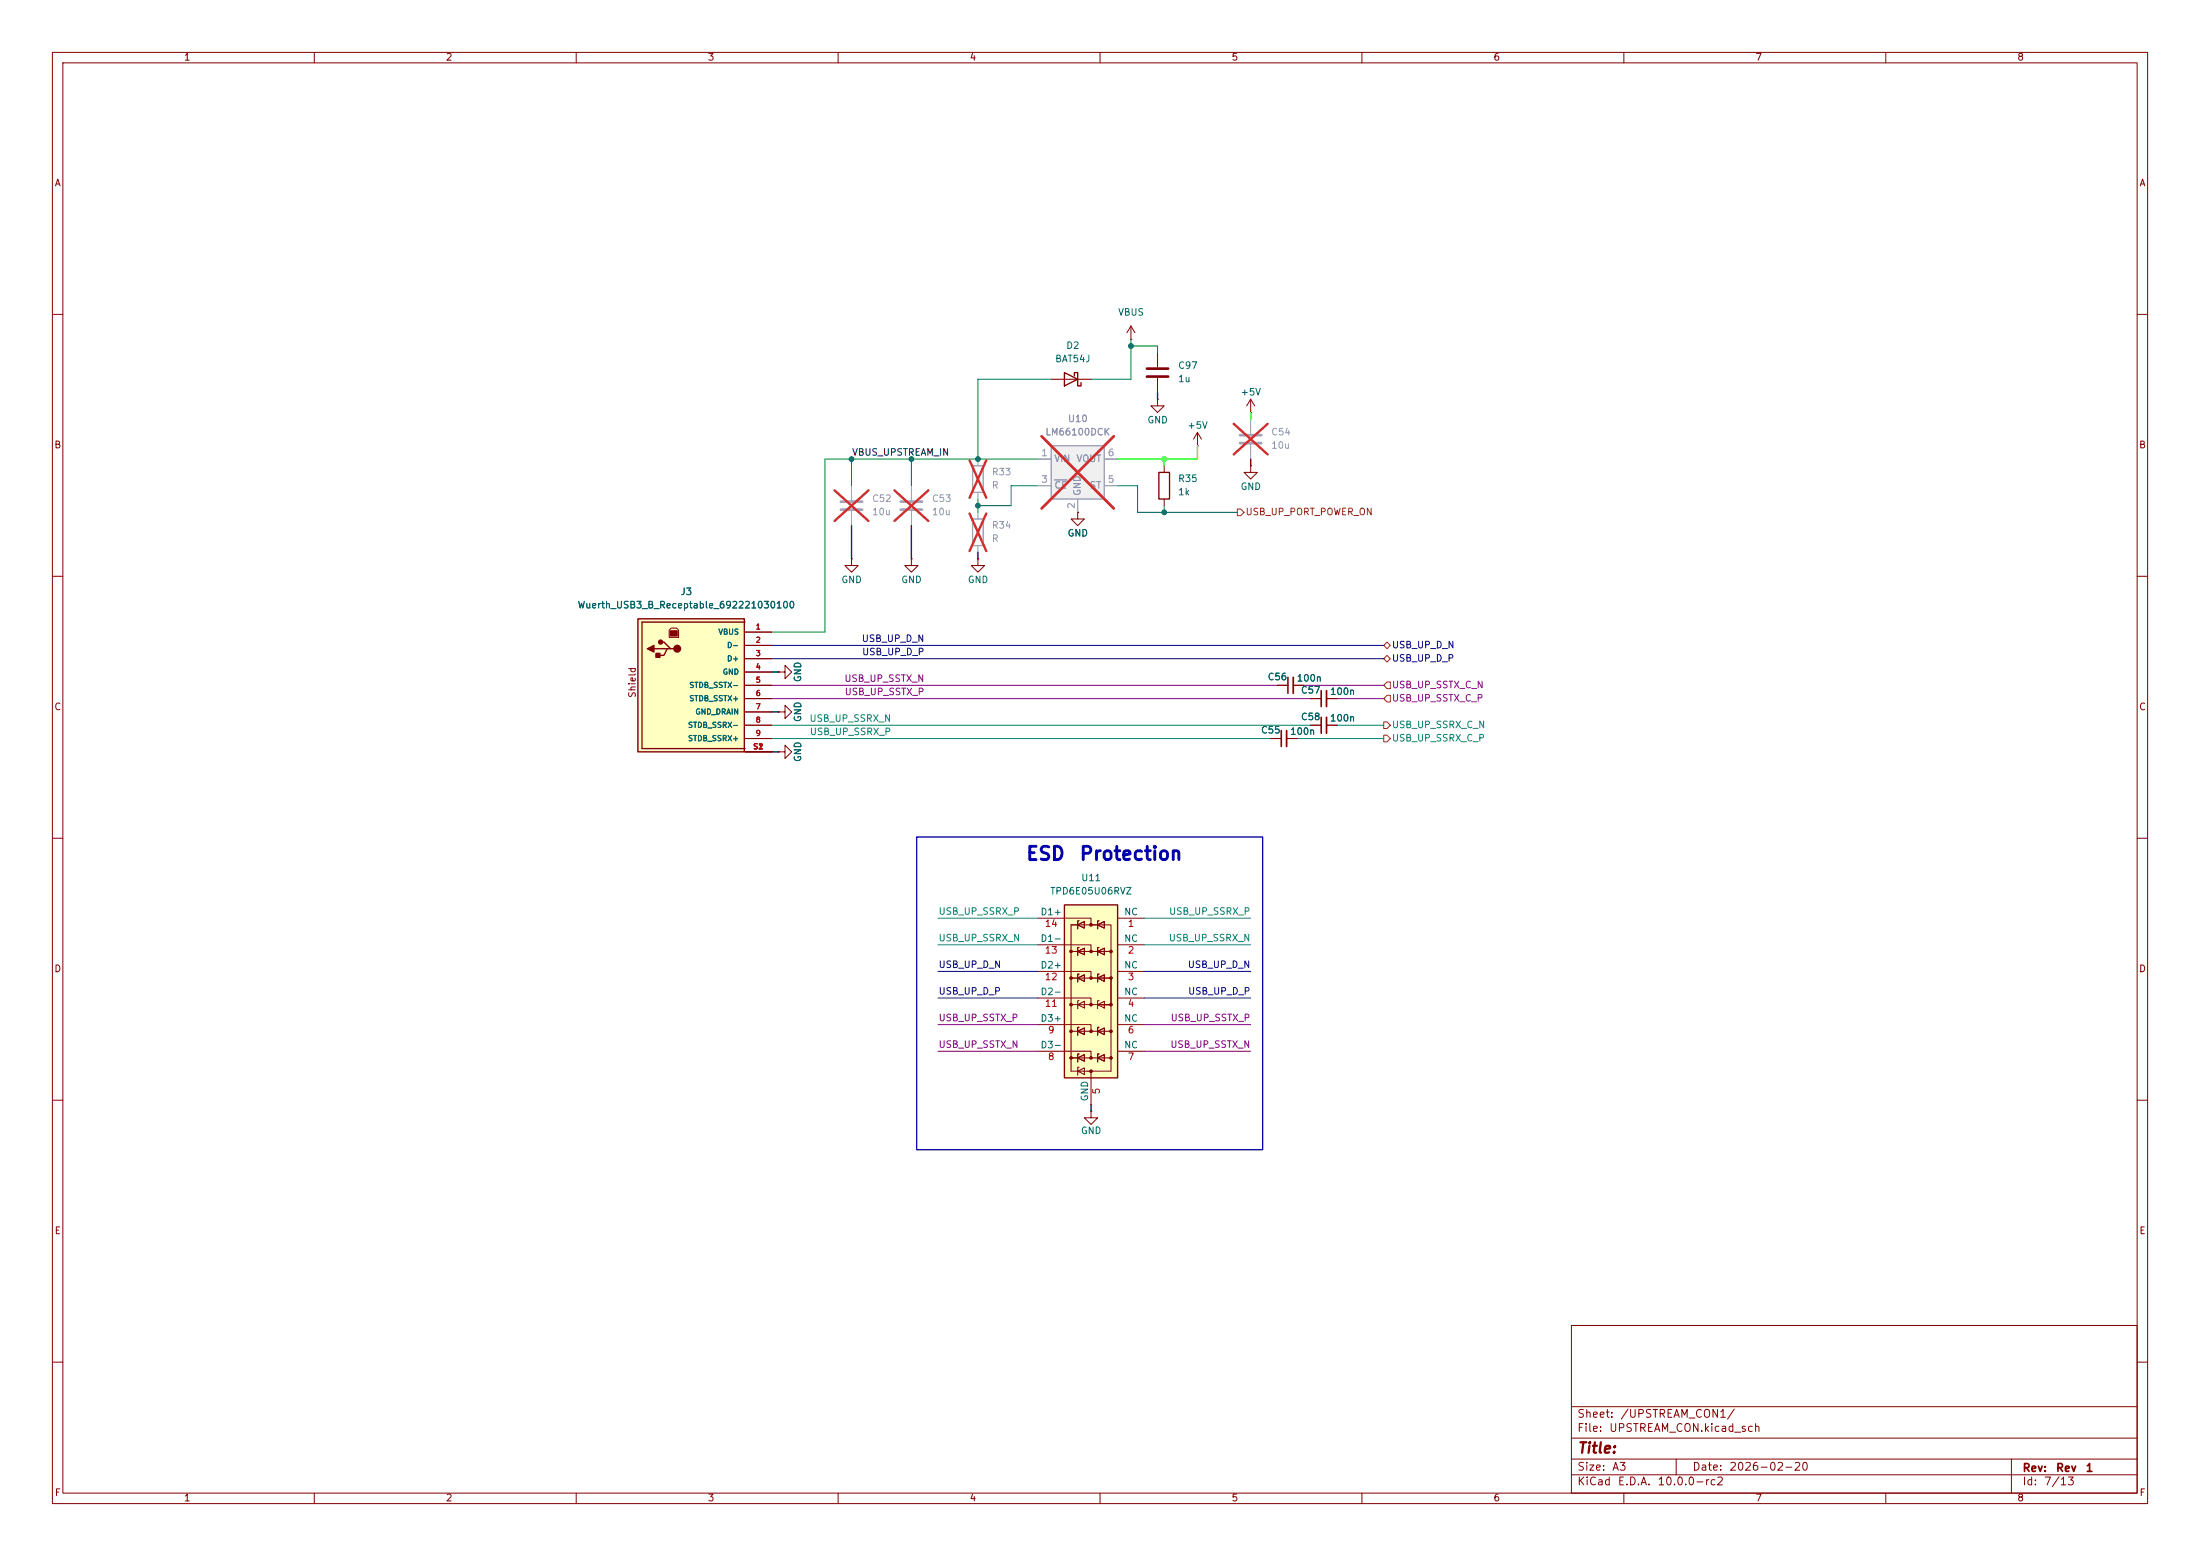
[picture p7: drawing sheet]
<svg xmlns="http://www.w3.org/2000/svg" width="420mm" height="297mm" viewBox="0 0 420 297" stroke-linecap="round" stroke-linejoin="round" font-family="sans-serif">
<g fill="none" stroke="#840000" stroke-width=".19">
<path d="M10 10h400v277h-400zM12 12h396v273h-396zM60 10v2M110 10v2M160 10v2M210 10v2M260 10v2M310 10v2M360 10v2M10 60h2M200.7 72.4h7.6M215.9 64.8h.1"/>
<path d="M215.9 62.2l-.8 1.3M215.9 62.2l.8 1.3M215.9 62.2v2.6M221 67.3v2.8M221 72.1v2.8M238.8 78.7h.1M238.8 76.2l-.8 1.3M238.8 76.2l.7 1.3M238.8 76.2v2.5M408 60h2M10 110h2M408 110h2"/>
<path d="M10 160h2M408 160h2M10 210h2M408 210h2M300 253h108v32h-108zM10 260h2M300 278.5h108M300 274.5h108M300 268.5h108M320 278.5v3M384 278.5v6.5M408 260h2"/>
<path d="M60 285v2M110 285v2M160 285v2M210 285v2M260 285v2M300 281.5h108M310 285v2M360 285v2"/>
</g>
<path d="M218.9 70.4h4.1M218.9 71.9h4.1" fill="none" stroke="#840000" stroke-width=".51"/>
<path d="M172 95.8h4M172 97.3h4" fill="none" stroke="#a1a1a1" stroke-width=".51"/>
<path d="M174 92.7v2.8M174 97.5v2.8" fill="none" stroke="#a1a1a1" stroke-width=".19"/>
<path d="M170.8 93.6l6.4 5.8M177.2 93.6l-6.4 5.8" fill="none" stroke="#e12e31" stroke-width=".46"/>
<path d="M203.2 71.1l2.5 1.3-2.5 1.3zM205.1 71.8v-.7h.6v2.6h.7v-.7" fill="none" stroke="#840000" stroke-width=".25"/>
<path d="M200.7 85.1h10.1v10.2h-10.1z" fill="#f0f0f0"/>
<path d="M185.7 88.9h2v5.1h-2zM200.7 85.1h10.1v10.2h-10.1z" fill="none" stroke="#a1a1a1" stroke-width=".25"/>
<path d="M162.6 92.7v2.8M162.6 97.5v2.8M186.7 87.6v1.3M186.7 94v1.3M198.1 87.6h2.6M198.1 92.7h2.6M205.7 95.3v2.5M210.8 87.6h2.6M210.8 92.7h2.6" fill="none" stroke="#a1a1a1" stroke-width=".19"/>
<path d="M201.3 91.6h2.4" fill="none" stroke="#989898" stroke-width=".19"/>
<path d="M159.3 93.6l6.5 5.8M165.8 93.6l-6.5 5.8M185.1 87.9l3.2 7.1M188.3 87.9l-3.2 7.1M198.9 83.3l13.7 13.8M212.6 83.3l-13.7 13.8" fill="none" stroke="#e12e31" stroke-width=".46"/>
<path d="M228.6 85.1h.1M228.6 82.6l-.8 1.2M228.6 82.6l.8 1.2M228.6 82.6v2.5M174 106.7v1.3h1.3l-1.3 1.2-1.3-1.2h1.3M174 106.7h.1" fill="none" stroke="#840000" stroke-width=".19"/>
<path d="M160.5 95.8h4.1M160.5 97.3h4.1" fill="none" stroke="#a1a1a1" stroke-width=".51"/>
<path d="M121.8 118.1h20.3v25.4h-20.3z" fill="#ffffc2"/>
<path d="M221.2 90.2h2.1v5.1h-2.1zM121.8 118.1h20.3v25.4h-20.3zM142.2 118.7h-19.6v24.2h19.6M124.8 123.8h2.6M126.1 122.6h.6l1.3 1.2h.7M128 123.8h-.6l-.7 1.3h-1.2" fill="none" stroke="#840000" stroke-width=".25"/>
<g fill="none" stroke="#840000" stroke-width=".19">
<path d="M221 76.2v1.3h1.2l-1.2 1.2-1.3-1.2h1.3M221 76.2h.1M205.7 97.8v1.3h1.3l-1.3 1.2-1.2-1.2h1.2M205.7 97.8h.1M222.2 88.9v1.3M222.2 95.3v1.2M238.8 88.9v1.3h1.2l-1.2 1.2-1.3-1.2h1.3M238.8 88.9h.1M127.8 120.3l.3-.4h1.1l.3 .4v1.4h-1.7zM142.2 120.7h5.1M142.2 123.2h5.1M142.2 125.7h5.1"/>
<path d="M142.2 128.3h5.1M142.2 130.8h5.1M142.2 133.4h5.1M142.2 135.9h5.1M142.2 138.4h5.1M148.6 135.9h1.3v-1.3l1.2 1.3-1.2 1.3v-1.3M148.6 135.9h.1M148.6 128.3h1.3v-1.3l1.2 1.3-1.2 1.2v-1.2M148.6 128.3h.1M142.2 141h5.1M142.2 143.5h5.1M148.6 143.5h1.3v-1.3l1.2 1.3-1.2 1.3v-1.3"/>
<path d="M148.6 143.5h.1"/>
</g>
<path d="M128 120.4h1.3v1h-1.3z" fill="#840000" stroke="#840000" stroke-width=".19"/>
<g fill="#840000" stroke="#840000" stroke-width=".25">
<path d="M125.2 124.7h.8v.8h-.8z"/>
<path d="M123.6 123.8l1.2-.6v1.3z"/>
<circle cx="129.3" cy="123.8" r=".63"/>
<circle cx="126.1" cy="122.6" r=".38"/>
</g>
<path d="M185.7 99.1h2v5h-2z" fill="none" stroke="#a1a1a1" stroke-width=".25"/>
<path d="M186.7 97.8v1.3M238.8 80v2.8M238.8 84.8v2.8M186.7 104.1v1.3" fill="none" stroke="#a1a1a1" stroke-width=".19"/>
<path d="M185.1 98l3.2 7.2M188.3 98l-3.2 7.2M235.5 80.9l6.5 5.8M242 80.9l-6.5 5.8" fill="none" stroke="#e12e31" stroke-width=".46"/>
<path d="M236.7 83.1h4.1M236.7 84.6h4.1" fill="none" stroke="#a1a1a1" stroke-width=".51"/>
<path d="M203.2 172.7h10.2v33h-10.2z" fill="#ffffc2"/>
<path d="M203.2 172.7h10.2v33h-10.2z" fill="none" stroke="#840000" stroke-width=".25"/>
<g fill="none" stroke="#840000" stroke-width=".19">
<path d="M205.7 97.8h.1M162.6 106.7v1.3h1.2l-1.2 1.2-1.3-1.2h1.3M162.6 106.7h.1M186.7 106.7v1.3h1.3l-1.3 1.2-1.3-1.2h1.3M186.7 106.7h.1M142.2 133.4h5.1M142.2 130.8h5.1M142.2 138.4h5.1M142.2 120.7h5.1M142.2 123.2h5.1M142.2 125.7h5.1M142.2 128.3h5.1"/>
<path d="M142.2 135.9h5.1M148.6 135.9h.1M148.6 128.3h.1M243.8 130.8h2.1M246.9 130.8h2M250.2 133.4h2M250.2 138.4h2M253.2 133.4h2.1M253.2 138.4h2.1M142.2 141h5.1M142.2 143.5h5.1M148.6 143.5h.1"/>
<path d="M242.6 141h2M245.6 141h2M198.1 175.3h10.2v1.2M205.7 176.5l1.3-.6v1.3zM206 175.8h-.3v1.5M209.5 176.5h2.6v5.1h-2.6M209.5 176.5l1.3-.6v1.3zM209.5 176.5h-5v28h7.6v-2.6M209.8 175.8h-.3v1.5M213.4 175.3h5M198.1 180.3h10.2v1.3M198.1 185.4h10.2v1.3"/>
<path d="M198.1 190.5h10.2v1.3M198.1 195.6h10.2v1.3M204.5 181.6h5M204.5 186.7h5M204.5 191.8h7.6v5.1M204.5 196.9h5M205.7 181.6l1.3-.6v1.2zM205.7 186.7l1.3-.6v1.2zM205.7 191.8l1.3-.7v1.3zM205.7 196.9l1.3-.7v1.3zM206 180.8h-.3v1.6M206 185.9h-.3v1.6"/>
<path d="M206 191h-.3v1.5M206 196.1h-.3v1.5M209.5 181.6l1.3-.6v1.2zM209.5 186.7h2.6v5.1h-2.6M209.5 186.7l1.3-.6v1.2zM209.5 191.8l1.3-.7v1.3zM209.5 196.9l1.3-.7v1.3zM209.5 196.9h2.6v5h-2.6M209.8 180.8h-.3v1.6M209.8 185.9h-.3v1.6M209.8 191h-.3v1.5M209.8 196.1h-.3v1.5"/>
<path d="M212.1 181.6v5.1M213.4 180.3h5M213.4 185.4h5M213.4 190.5h5M213.4 195.6h5M198.1 200.7h10.2v1.2M204.5 201.9h5M205.7 201.9l1.3-.6v1.3zM205.7 204.5l1.3-.7v1.3zM206 201.2h-.3v1.5M206 203.7h-.3v1.5M208.3 212.1v1.3h1.2l-1.2 1.2-1.3-1.2h1.3"/>
<path d="M208.3 212.1h.1M208.3 204.5v6.3M209.5 201.9l1.3-.6v1.3zM209.8 201.2h-.3v1.5M213.4 200.7h5"/>
</g>
<g fill="#840000" stroke="#840000" stroke-width=".19">
<circle cx="208.3" cy="176.5" r=".25"/>
<circle cx="204.5" cy="181.6" r=".25"/>
<circle cx="208.3" cy="181.6" r=".25"/>
<circle cx="212.1" cy="181.6" r=".25"/>
<circle cx="204.5" cy="186.7" r=".25"/>
<circle cx="208.3" cy="186.7" r=".25"/>
<circle cx="212.1" cy="186.7" r=".25"/>
<circle cx="204.5" cy="191.8" r=".25"/>
<circle cx="208.3" cy="191.8" r=".25"/>
<circle cx="212.1" cy="191.8" r=".25"/>
<circle cx="204.5" cy="196.8" r=".25"/>
<circle cx="208.3" cy="196.8" r=".25"/>
<circle cx="212.1" cy="196.8" r=".25"/>
<circle cx="204.5" cy="201.9" r=".25"/>
<circle cx="208.3" cy="201.9" r=".25"/>
<circle cx="212.1" cy="201.9" r=".25"/>
<circle cx="208.3" cy="204.5" r=".25"/>
</g>
<path d="M244.6 139.4v3.1M245.9 129.3v3M252.2 131.8v3.1M252.2 136.9v3.1" fill="none" stroke="#840000" stroke-width=".3"/>
<path d="M245.6 139.4v3.1M246.9 129.3v3M253.2 131.8v3.1M253.2 136.9v3.1" fill="none" stroke="#840000" stroke-width=".33"/>
<path d="M236.2 97.2h.7l.6 .6-.6 .6h-.7zM264.2 137.8h.6l.6 .6-.6 .7h-.6zM264.2 123.2l.6-.6 .6 .6-.6 .6zM264.2 125.7l.6-.6 .6 .6-.6 .7zM264.8 130.2h.6v1.2h-.6l-.6-.6zM264.8 132.7h.6v1.3h-.6l-.6-.6zM264.2 140.3h.6l.6 .7-.6 .6h-.6z" fill="none" stroke="#725600" stroke-width=".19"/>
<path d="M147.3 123.2h116.9M147.3 125.7h116.9M179.1 190.5h19M179.1 185.4h19M218.4 190.5h20.4M218.4 185.4h20.4" fill="none" stroke="#000084" stroke-width=".19"/>
<path d="M147.3 133.4h102.9M147.3 130.8h96.5M248.9 130.8h15.3M255.3 133.4h8.9M179.1 195.6h19M218.4 195.6h20.4M179.1 200.7h19M218.4 200.7h20.4" fill="none" stroke="#840084" stroke-width=".19"/>
<path d="M200.7 72.4h-14v15.2M215.9 64.8v7.6h-7.6M215.9 66h5.1v1.3M162.6 87.6v5.1M174 87.6v5.1M186.7 95.3v2.5M198.1 92.7h-5.1v3.8h-6.3M198.1 87.6h-40.6v33.1h-10.2M213.4 92.7h3.8v5.1h19M222.2 96.5v1.3" fill="none" stroke="#009600" stroke-width=".19"/>
<path d="M147.3 138.4h102.9M255.3 138.4h8.9M147.3 141h95.3M247.6 141h16.6M179.1 175.3h19M218.4 175.3h20.4M179.1 180.3h19M218.4 180.3h20.4" fill="none" stroke="#008484" stroke-width=".19"/>
<path d="M238.8 78.7v1.3M222.2 87.6v1.3M228.6 85.1v2.5h-15.2" fill="none" stroke="#0f0" stroke-width=".25"/>
<path d="M221 74.9v1.3M238.8 87.6v1.3M162.6 100.3v6.4M174 100.3v6.4M186.7 105.4v1.3M147.3 128.3h1.3M147.3 135.9h1.3M147.3 143.5h1.3M208.3 210.8v1.3" fill="none" stroke="#000" stroke-width=".25"/>
<path d="M175 159.8h66v59.7h-66z" fill="none" stroke="#0000c2" stroke-width=".25"/>
<path d="M198.1 87.6h2.6M198.1 92.7h2.6M205.7 95.3v2.5M210.8 87.6h2.6M210.8 92.7h2.6" fill="none" stroke="#a1a1a1" stroke-width=".19"/>
<path d="M201.3 91.6h2.4" fill="none" stroke="#989898" stroke-width=".19"/>
<path d="M198.9 83.3l13.7 13.8M212.6 83.3l-13.7 13.8" fill="none" stroke="#e12e31" stroke-width=".46"/>
<g fill="#009600" stroke="#009600" stroke-width=".19">
<circle cx="186.7" cy="87.6" r=".46"/>
<circle cx="174" cy="87.6" r=".46"/>
<circle cx="162.6" cy="87.6" r=".46"/>
<circle cx="215.9" cy="66" r=".46"/>
<circle cx="186.7" cy="96.5" r=".46"/>
<circle cx="222.2" cy="97.8" r=".46"/>
</g>
<circle cx="222.2" cy="87.6" r=".46" fill="#0f0" stroke="#0f0" stroke-width=".19"/>
<g font-size="2.5" fill="#0000c2">
<text x="195.7" y="164.9">ESD</text>
<text x="205.9" y="164.9">Protection</text>
</g>
<text font-size="2" fill="#840000" x="301" y="277.9">Title:</text>
<g font-size="1.5" fill="#840000">
<text x="301" y="273.7">File:</text>
<text x="301" y="271">Sheet:</text>
<text x="307.1" y="273.7">UPSTREAM_CON.kicad_sch</text>
<text x="309.2" y="271">/UPSTREAM_CON1/</text>
<text x="301" y="281.1">Size:</text>
<text x="307.6" y="281.1">A3</text>
<text x="323" y="281.1">Date:</text>
<text x="330" y="281.1">2026-02-20</text>
<text x="386" y="281.3">Rev:</text>
<text x="392.4" y="281.3">Rev</text>
<text x="398" y="281.3">1</text>
<text x="301" y="283.9">KiCad</text>
<text x="308.7" y="283.9">E.D.A.</text>
<text x="316.3" y="283.9">10.0.0-rc2</text>
<text x="386" y="283.9">Id:</text>
<text x="390.1" y="283.9">7/13</text>
</g>
<g font-size="1.3" fill="#840000">
<text x="35" y="11.9">1</text>
<text x="85" y="11.9">2</text>
<text x="135" y="11.9">3</text>
<text x="185" y="11.9">4</text>
<text x="235" y="11.9">5</text>
<text x="285" y="11.9">6</text>
<text x="335" y="11.9">7</text>
<text x="385" y="11.9">8</text>
<text x="10.3" y="35.9">A</text>
<text x="408.3" y="35.9">A</text>
<text x="10.3" y="85.9">B</text>
<text x="408.2" y="85.9">B</text>
<text x="10.3" y="135.9">C</text>
<text x="121.7" y="133.3" transform="rotate(-90 121.7 133.3)">Shield</text>
<text x="408.2" y="135.9">C</text>
<text x="10.3" y="185.9">D</text>
<text x="408.2" y="185.9">D</text>
<text x="10.3" y="235.9">E</text>
<text x="408.3" y="235.9">E</text>
<text x="10.3" y="285.9">F</text>
<text x="35" y="286.9">1</text>
<text x="85" y="286.9">2</text>
<text x="135" y="286.9">3</text>
<text x="185" y="286.9">4</text>
<text x="235" y="286.9">5</text>
<text x="285" y="286.9">6</text>
<text x="335" y="286.9">7</text>
<text x="385" y="286.9">8</text>
<text x="408.3" y="285.9">F</text>
</g>
<g font-size="1.3" fill="#006464">
<text x="213.3" y="60.6">VBUS</text>
<text x="201.3" y="69.4">BAT54J</text>
<text x="203.4" y="66.9">D2</text>
<text x="224.8" y="70.7">C97</text>
<text x="224.8" y="73.3">1u</text>
<text x="236.7" y="75.8">+5V</text>
<text x="218.9" y="81.1">GND</text>
<text x="226.6" y="82.1">+5V</text>
<text x="224.8" y="92.3">R35</text>
<text x="224.8" y="94.8">1k</text>
<text x="236.7" y="93.8">GND</text>
<text x="203.7" y="102.7">GND</text>
<text x="129.8" y="113.9">J3</text>
<text x="160.5" y="111.6">GND</text>
<text x="172" y="111.6">GND</text>
<text x="184.7" y="111.6">GND</text>
<text x="110.2" y="116.4">Wuerth_USB3_B_Receptable_692221030100</text>
<text x="153.3" y="130.3" transform="rotate(-90 153.3 130.3)">GND</text>
<text x="241.9" y="130.1">C56</text>
<text x="247.4" y="130.4">100n</text>
<text x="153.3" y="137.9" transform="rotate(-90 153.3 137.9)">GND</text>
<text x="248.2" y="132.7">C57</text>
<text x="248.2" y="137.8">C58</text>
<text x="253.8" y="132.9">100n</text>
<text x="240.6" y="140.3">C55</text>
<text x="246.2" y="140.6">100n</text>
<text x="253.8" y="138">100n</text>
<text x="153.3" y="145.5" transform="rotate(-90 153.3 145.5)">GND</text>
<text x="200.4" y="171">TPD6E05U06RVZ</text>
<text x="206.3" y="168.5">U11</text>
<text x="198.5" y="175">D1+</text>
<text x="214.5" y="175">NC</text>
<text x="198.5" y="185.2">D2+</text>
<text x="198.5" y="180.1">D1-</text>
<text x="214.5" y="180.1">NC</text>
<text x="214.5" y="185.2">NC</text>
<text x="198.5" y="190.2">D2-</text>
<text x="214.5" y="190.2">NC</text>
<text x="198.5" y="195.3">D3+</text>
<text x="214.5" y="195.3">NC</text>
<text x="198.5" y="200.4">D3-</text>
<text x="214.5" y="200.4">NC</text>
<text x="208" y="210.3" transform="rotate(-90 208 210.3)">GND</text>
<text x="206.2" y="216.8">GND</text>
</g>
<g font-size="1.3" fill="#989898">
<text x="199.5" y="83.4">LM66100DCK</text>
<text x="203.8" y="80.9">U10</text>
<text x="242.6" y="83.4">C54</text>
<text x="201.2" y="88.5">VIN</text>
<text x="205.4" y="88.5">VOUT</text>
<text x="242.6" y="86">10u</text>
<text x="189.2" y="91">R33</text>
<text x="189.2" y="93.6">R</text>
<text x="201.2" y="93.6">CE</text>
<text x="206.6" y="94.7" transform="rotate(-90 206.6 94.7)">GND</text>
<text x="207.9" y="93.6">ST</text>
<text x="166.4" y="96.1">C52</text>
<text x="166.4" y="98.7">10u</text>
<text x="177.8" y="96.1">C53</text>
<text x="177.8" y="98.7">10u</text>
<text x="189.2" y="101.2">R34</text>
<text x="189.2" y="103.7">R</text>
</g>
<text font-size="1.3" fill="#0f0f0f" x="162.6" y="87.3">VBUS_UPSTREAM_IN</text>
<g font-size="1.3" fill="#aaa">
<text x="198.7" y="87.4">1</text>
<text x="211.4" y="87.4">6</text>
<text x="198.7" y="92.5">3</text>
<text x="211.4" y="92.5">5</text>
<text x="205.5" y="97.2" transform="rotate(-90 205.5 97.2)">2</text>
</g>
<text font-size="1.3" fill="#725600" x="237.7" y="98.7">USB_UP_PORT_POWER_ON</text>
<g font-size="1.3" fill="#000084">
<text x="164.4" y="122.8">USB_UP_D_N</text>
<text x="164.5" y="125.4">USB_UP_D_P</text>
<text x="265.6" y="124.1">USB_UP_D_N</text>
<text x="265.6" y="126.6">USB_UP_D_P</text>
<text x="179.1" y="185.1">USB_UP_D_N</text>
<text x="226.6" y="185.1">USB_UP_D_N</text>
<text x="179.1" y="190.2">USB_UP_D_P</text>
<text x="226.7" y="190.2">USB_UP_D_P</text>
</g>
<g font-size="1.3" fill="#840084">
<text x="161.1" y="130.5">USB_UP_SSTX_N</text>
<text x="265.6" y="131.7">USB_UP_SSTX_C_N</text>
<text x="161.1" y="133">USB_UP_SSTX_P</text>
<text x="265.6" y="134.2">USB_UP_SSTX_C_P</text>
<text x="179.1" y="195.2">USB_UP_SSTX_P</text>
<text x="223.4" y="195.2">USB_UP_SSTX_P</text>
<text x="179.1" y="200.3">USB_UP_SSTX_N</text>
<text x="223.3" y="200.3">USB_UP_SSTX_N</text>
</g>
<g font-size="1.3" fill="#008484">
<text x="154.4" y="138.1">USB_UP_SSRX_N</text>
<text x="154.5" y="140.6">USB_UP_SSRX_P</text>
<text x="265.6" y="139.3">USB_UP_SSRX_C_N</text>
<text x="265.6" y="141.8">USB_UP_SSRX_C_P</text>
<text x="179.1" y="180">USB_UP_SSRX_N</text>
<text x="179.1" y="174.9">USB_UP_SSRX_P</text>
<text x="223" y="180">USB_UP_SSRX_N</text>
<text x="223.1" y="174.9">USB_UP_SSRX_P</text>
</g>
<g font-size="1.3" fill="#a90000">
<text x="199.3" y="177.2">14</text>
<text x="215.2" y="177.2">1</text>
<text x="199.3" y="182.3">13</text>
<text x="215.2" y="182.3">2</text>
<text x="199.3" y="187.4">12</text>
<text x="215.2" y="187.4">3</text>
<text x="199.3" y="192.5">11</text>
<text x="200" y="197.6">9</text>
<text x="215.2" y="192.5">4</text>
<text x="215.2" y="197.6">6</text>
<text x="200" y="202.6">8</text>
<text x="215.2" y="202.6">7</text>
<text x="210.3" y="209" transform="rotate(-90 210.3 209)">5</text>
</g>
<g font-size="1" fill="#006464">
<text x="137.1" y="121.4">VBUS</text>
<text x="138.7" y="123.9">D-</text>
<text x="131.5" y="131.5">STDB_SSTX-</text>
<text x="137.9" y="129">GND</text>
<text x="138.7" y="126.5">D+</text>
<text x="131.5" y="134.1">STDB_SSTX+</text>
<text x="132.6" y="136.6">GND_DRAIN</text>
<text x="131.2" y="139.2">STDB_SSRX-</text>
<text x="131.2" y="141.7">STDB_SSRX+</text>
</g>
<g font-size="1" fill="#a90000">
<text x="144.2" y="120.4">1</text>
<text x="144.2" y="122.9">2</text>
<text x="144.2" y="125.5">3</text>
<text x="144.2" y="128">4</text>
<text x="144.2" y="130.6">5</text>
<text x="144.2" y="133.1">6</text>
<text x="144.2" y="135.6">7</text>
<text x="143.7" y="143.3">S1</text>
<text x="144.2" y="138.2">8</text>
<text x="144.2" y="140.7">9</text>
<text x="144.7" y="143.3">2</text>
</g>
</svg>
